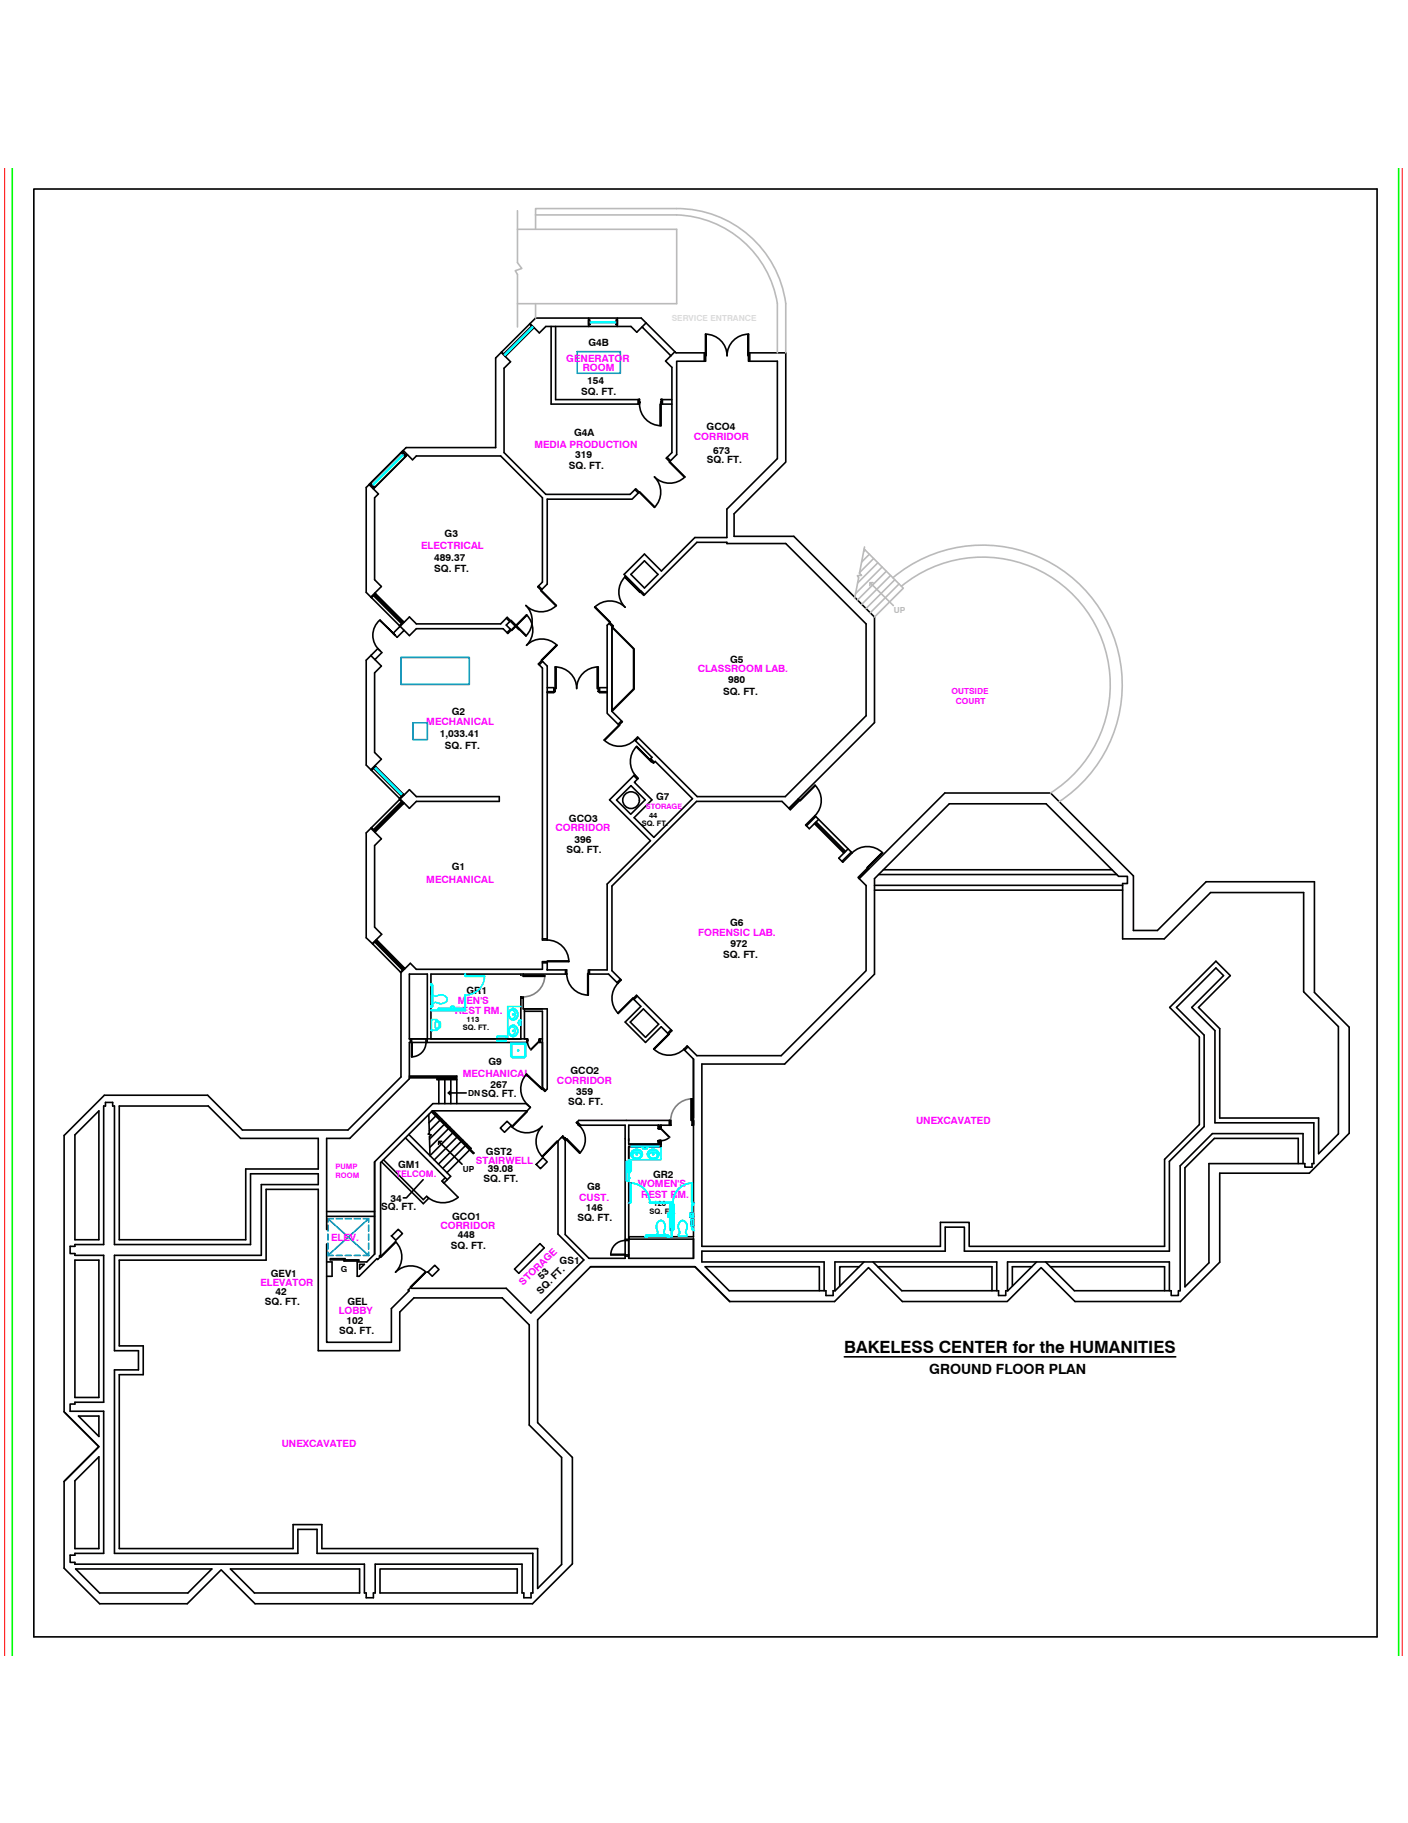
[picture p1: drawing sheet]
<svg xmlns="http://www.w3.org/2000/svg" width="216mm" height="279mm" viewBox="0 0 216 279" stroke-linecap="round" stroke-linejoin="round" font-family="sans-serif">
<!-- layer: BORDER-TRIM -->
<path d="M5.2 29h206v221.9h-206z" fill="none" stroke="#000" stroke-width=".25"/>
<!-- layer: GR-FL -->
<g fill="none" stroke="#bababa" stroke-width=".25">
<path d="M79.3 32.3v8l.7 .8-1 .4 .3 .6v8M79.3 35.1h24.5v11.4h-24.5M82.1 32.9v-.9h21.7a16.8 16.8 0 0 1 16.7 14.5v7.6M82.1 32.9h21.7a16.2 16.2 0 0 1 15.4 13.6M82.1 32.9v2.2M82.1 46.5v2.2M119.2 46.5v7.6M132.5 84.1l6 6-4.4 4.5M132.6 83.8l-.8 4.1 .3 .3h-.6l.2 .4-.7 3.1M132.7 84.3l-.3 .2M133.3 85l-1.2 1.1M133.4 89.3l3.6 3.5"/>
<path d="M133.9 89.3h-.5v.5M134 85.6l-2.2 2.1M134.6 86.2l-3.1 3.2M135.3 86.9l-4.1 4.1M135.9 87.5l-4.4 4.5M136.6 88.2l-4.5 4.4M136.9 88.5a21.4 21.4 0 0 1 31 3.7 21.4 21.4 0 0 1-5.5 30.7M137.2 88.8l-4.4 4.5M137.9 89.5l-4.5 4.4M138.2 89.9a19.6 19.6 0 0 1 28.3 3.6 19.6 19.6 0 0 1-5.4 28"/>
</g>
<!-- layer: BORDER-TRIM -->
<path d="M1.9 25.8v228M214.5 25.8v228" fill="none" stroke="#0f0" stroke-width=".25"/>
<!-- layer: GR-FL -->
<g fill="none" stroke="#000" stroke-width=".25">
<path d="M76.9 54l1.4 1.4-1 1v13l6.4 6.4h12.9l.9-.9 .5 .5-1.1 1.1h-13v13l-.9 1-.5-.6 .7-.7v-12.9l-6.4-6.4h-13l-.5 .6-.8-.8M76.9 53.9l.6 .7M76.9 53.9l4.3-4.2 .6 .6-4.3 4.3M76.9 53.9l-.9 1v13.7h-13.7l-6.1 6.1v16.1l.7 .7M81.2 49.7l.9-1h16.2l5.2 5.2M81.5 50l-4.3 4.3M81.9 50.2l-.1 .1M84.5 50v11.9h13.4v-.7h-12.7v-11.2M90.3 49h.1v.8h-.1zM90.3 48.7v1.3M90.5 49.3v.2M94.4 49.3v.2"/>
<path d="M94.5 49h.2v.8h-.2zM94.7 48.7v1.3M98.5 50.2v-.1l4.4 4.4h-.1M99.1 49.5l-1.5 1.4-.8-.9h-13.1l-1 1-1.4-1.4M102.1 55.3l1.4-1.4 .2 .2h4.5v1.3h-4.4v14.3l-1.1 1-.5-.5 .8-.8v-13.1zM108 54.1v1.3M115 54.1v1.3M56.9 74.1l.5 .5-.1 .1-.5-.5zM57.1 74.3l.1 .1M57.2 74.9l.8 .8-.6 .6v12.6l1.1 1-1.6 1.6M61.6 69.4l.1-.1 .5 .5-.1 .1zM61.6 69.2l.7 .7-4.9 4.9-.7-.6"/>
<path d="M61.8 69.7l.1 .1M61.8 69.6l.1 .1M61.8 69l.7 .7-5.3 5.2-.6-.6zM97.4 75l.5 .6M97.9 61.2h.2v.7h-.2zM98.1 61.6v.2zM98.1 61.9a3.3 3.3 0 0 0 3.3 3.3M101.2 61.9h.2v3.3h-.2zM101.3 61.6l.1 .2zM101.4 61.2h.2v.7h-.2zM102.3 70.1l.5 .5M103 61.2h-1.4v.7h1.4"/>
<path d="M57.5 90.9l.1 .1-.6 .6-.1-.1M58.2 95a3.1 3.1 0 0 0 0 4.7M62 95.4l-.1-.1-.6 .6 .1 .1-1.1 1.1 .6 .6 1.1-1.1M62.8 94.6l1 1h13l1-1 .5 .5-.7 .7 .8 .8-.5 .5-.8-.7h-13.3l-1 1-1.4-1.4zM77.6 94.7l.6 .6M78.3 96.4l-.6 .6M78.4 95.3l1.2 1.2M82.6 89.8l.5 .5M93.4 95.5l.5 .6M93.8 96.1l.2-.2-.5-.5-.4 .4v13.5l1.8 1.8M93.8 96.1l3.3 3.3v6.2l-3.3 3.3zM93.8 96.1v12.9l1.6 1.6-.4 .5"/>
<path d="M93.9 96.1l3.3 3.3v6.2l-3.3 3.4M96.7 88l2.1-2 2.1 2-2.1 2.1zM98.3 90.6l.5 .5M56.9 100.5l-.7 .7v16.1l5.1 5.1M56.9 100.5l1.6 1.6-1.1 1v12.2l1.1 1.1-1.6 1.6M56.9 100.5l1-1.1 .7 .6-1.1 1.1M57.3 117.8l4.3 4.3M57.5 117.4l4.5 4.4M57.6 117.5l-.6 .6M82.6 101.8l.5-.6 .8 .9v42h-.7v-41.7zM83.2 101.4l-.5 .5M83.9 105.4h1v.7h-1"/>
<path d="M83.9 106h1M84.9 105.5h.2v.5h-.2zM85.1 102.2h.2v3.3h-.2zM85.1 102.2a3.3 3.3 0 0 1 3.3 3.3 3.3 3.3 0 0 1 3.3-3.3M91.6 102.2h.1v3.3h-.1zM91.7 105.5h.2v.5h-.2zM91.9 106h1.2M93.1 105.4h-1.2v.7h1.2M95.3 110.5l-.5 .4M97.2 118.9l.5 .5M97.9 113.1l-.5 .4M99.8 116.3l.5 .5"/>
<path d="M56.9 126.9l1.6 1.7-1.1 1v12.5l1.1 1.1-1.4 1.4M57.5 127.6l.1-.1-.6-.7-.8 .9v16l1 1 .6-.6-.1-.1M61.3 122.4l1.5 1.5 1-1.1h12.8v-.7h-12.8l-1-1.1-1.5 1.6 .6 .6 .1-.1M61.9 121.7l-.6 .7M94.5 122.6l2.3-2.2 2.1 2.2-2.2 2.2zM121 123.9l13.1-13.1v-16.2l-12.4-12.4h-9.1v-3.5l7.9-7.9v-16.7h-5.7v1.3h4.4v14.9l-7.7 7.7v4.4h-5l-5.1 5.1-2.6-2.6-3.1 3.1 2.6 2.6-.1 .1 .5 .6 8.2-8.2h4.6v.2h9l12.3 12.3v14.1l-12.4 12.4h-13.5l-9.1-9.1-.5 .4 2.7 2.7-.4 .3 .6 .6 .3-.3 5.7 5.7-5.9 5.9-3.1-3 2.8-2.7-2.7-2.7 .6-.6-.6-.6-3.8 3.9 6.2 6.3-6.6 6.6v13.2h-2.9v.6h3.1l1.4 1.4M122.4 122.4l.2 .3-1.4 1.4-1.3-1.3h-13.1l-13 13v13l1.5 1.4-.5 .5M122.5 122.5l-1.4 1.5M124.9 126.2l4.5 4.6M125 126.1l4.5 4.5M125.1 125.1l-1.4 1.5M125.1 126l4.6 4.5"/>
<path d="M125.5 125.6l-1.4 1.4-.6-.6 1.5-1.4 5.7 5.7-1.5 1.4-.6-.6 1.4-1.4M130.5 130.6l-1.4 1.4M131.8 134.7l13.1-13.2h16.2l12.7 12.7v8.4h3.7l7.4-7.5h16.7v17l5.3 5.3v16.3l-6.1 6.1h-13.8v13.7l-6 6h-16.2l-5.2-5.2-5.2 5.2h-16l-5.2-5.2-5.2 5.2h-16.1M133.1 133.2l-1.4 1.4M133.2 133.2l-.2-.1-1.4 1.4 1.2 1.2v13.1l-13 13h-12.9l-1.5-1.5-.5 .5M134.1 134.7l11.5-11.5h14.8l11.1 11.1h1.4v1.1h-.8v8.5h6.4l7.1-7.1h14.3v15.2l5.3 5.3v16.5l-3 3v-5.4h-15.2v-13.7l-3.2-3.3 4.9-4.9-2.3-2.2-7 7.1 4.5 4.5v13.5l-5.3 5.3v13.3h-30v-3.7h-4.4v3.7h-36.6v-27.9h12.7l13.8-13.8zM134.1 135.7h38M134.1 136.4h38M134.7 134h36.5M135.5 133.3h35M57.6 144.3l4.2 4.3M61.5 149.1v16l-8.1 8.1h-16.2l-5.4-5.3h-15.8l-6.2 6.1v42.4"/>
<path d="M61.5 149.1l1.4-1.5 .9 1h19.4v-1.2h.7v1.3h3v.6h-6.7v.3M62.1 148.4h-.1l-.6 .6 .1 .1M62.9 159.2v.6M63.1 159.2v.6M65.3 159.2v.6M79.9 149.3h.3v.2h-.3zM79.9 152.8h.3v.2h-.3zM79.9 149.5v-.2h-13.8v9.9M79.9 152.8v6.4M79.9 153h.3M80.2 149.5h3.3v.1h-3.3zM80.2 152.8v1.8h3.7v12.3l-.3 .4-.4-.4v-11.9h-2.8"/>
<path d="M80.4 154.6v4.6M80.8 159.2l.1 .4zM80.8 159.6v.2h-18v5.5l-9.2 9.2h-3.5v13.9M80.9 159.4v.1zM80.9 159.2h-18.1v-9.9h2.7v10.5M80.9 159.6a1.84 1.84 0 0 0 .5 1.3l1.3-1.3M82.7 159.4v.1zM82.7 159.2h.2v.4h-.2M82.7 159.2l.1 .4zM82.7 159.6l-1.3 1.3M82.7 159.2h.5M82.7 159.6v.2h.5"/>
<path d="M83.2 143.9h.7M83.2 147.6h.7M86.7 148.7v.6M90.4 148.7v.6M95.1 150.1l-.5 .5M97.1 153.1l1.2 1.1-2.4 2.4 3.1 3.2 2.4-2.4 1.1 1.1M97.1 153l.5-.5 5.4 5.5-.4 .4M97.7 152.7l-.5 .5M98.7 154.6l2.3 2.4-2 2-2.4-2.4zM102.9 157.8l-.5 .6M11.5 173.9l3.7-3.6v19.7h-3.7zM16.2 169h1.1v.5h.3v21.2h20.8v-10.8h10.4v1.7h-8.7v10.8h-22.5v14.6h3.6v3h-3.6v28.1h28.1v-3.7h2.9v3.7h33.1v6h-.3v.8h-1.1v-.8h-.3v-4.4h-22.5v4.4h-.2v.8h-1.1v-.8h-.3v-4.4h-44.4v-.2h-.7v-1.1h.7v-.3h4.4v-21.8h-5.1v-1.1h.7v-.3h4.4v-22.5h-4.4v-.3h-.7v-1.1h.7v-.3h4.4v-21.2h.3z"/>
<path d="M18.3 169.5h13.6l5 5h11.9v4.7h-11.1v10.8h-19.4zM58.8 177.8l6.1 6.1 .5-.6 .3 .4-.8 .8-6.4-6.4M62.2 174.4l6.4 6.4M62.7 173.9l6.4 6.4-1 1M62.8 165.2h7.1M62.8 165.1h7.1v.2h-2.9v.2h3M62.8 164.9h7.2v4.2M65.7 170.8l.1 2.9-.2 .1 .5 .1-.3 .3 .1 2.9 3.7-3.7M66.3 170.3l6.4 6.4-.1 .1-6.4-6.4M66.5 170.2l5.7 5.8-3.7 3.7M67 170.8l-1.2 1.3M67.2 175.4l.1-.5 3.6 3.5"/>
<path d="M67.3 165.2v.1M67.3 165.5v3.6M67.7 171.5l-1.9 1.8M67.7 174.9h-.4M68.2 165.2v.1M68.2 165.5v3.6M68.3 172.1l-2.4 2.5M68.7 167.5l.4 .3M69 172.8l-3.1 3.1M69.1 167.2l-.4 .3h2.8M69.1 165.2v.1M69.1 165.5v3.6"/>
<path d="M70.3 174.1l-3.7 3.7M70.9 174.7l-3.7 3.7M71.6 175.4l-3.7 3.7M76.7 172.9l1.1-1.1 .6 .7-1 1zM80.9 169.3l.4 .4-.5 .6-14.5-.1-7.9 8v14.1l-.2 .2 .1 .1-.4 .4-.1-.1-2.7 2.7h-.3v-2.2h1.4l1.2-1.2v-14.1l9-9h14.3l.6 .6M81.3 169.7h.1M83.2 166.9h.1M83.2 166.7l.5 .4M83.3 177.4l.6 .7-1 1-.7-.6zM86 174.4l-.5 .5 .1 14.2 3.9 4-8.1 8.1-3.8-3.7h-14.5l-.1-.2-.4 .4 .1 .1-2.7 2.8v5.1h-9.9v-15M86.2 174.3l.1-.2 .5 .6-.1 .1zM86.3 174.1l-.3 .3"/>
<path d="M86.6 174.4l.1 .1zM86.8 174.7l.1-.2 2.1 2.1-.1 .2zM86.9 174.5l-.2 .3v14.4l3.6 3.7h5.6v-.6M88.4 172.1l.1-.2 .5 .6-.1 .1zM88.6 172.4l.2 .1zM88.9 176.7a2.94 2.94 0 0 0 0-4.1l.1-.1h6.9v19.8h.5M96.4 175.3h5v.4v-.4M96.4 175.3h5v.4h-5M96.4 175.7v13.8M96.4 175.7h5M96.8 175.7h1.6zM99.3 175.7h1.7z"/>
<path d="M100.9 172.6v-.1v.5h.5v-.5v.1M100.9 174.8h.5v.5h-.5zM100.9 172.9l.5 .1zM100.9 174.8l.5 .1zM100.9 174.8v.2M101 172.5v.4h.3v-.4v.4h-.3zM101 174.9v.4h.3v-.4v.4h-.3zM101 172.5v.1M101.1 173h.2zM101.1 174.8h.2zM101.3 172.5v.1M102.6 174.3l-1.2-1.3 1.3 1.3a1.84 1.84 0 0 1-1.3 .5v.2"/>
<path d="M102.7 171.7h.1v.8h-.1zM102.8 172.5h-6.4v2.8M102.8 171.7h-14.1l-.3 .4M104.8 160.8l1.5 1.5v27.2h-9.9v.4h9.9M105.5 160.4l-.5 .6M106 168.4v3.3h.2v-3.3M106 168.4h.2M106 168.4v3.3M106.2 171.7h.1v.8h-.1zM106.2 168.4v3.3M199.1 178.3v-3.8h-12.9l-4.5 4.5v18.2l3.7-3.7v-15.2h14.7v.6h1.1v-.6h.3v-6.2h-15.2v-14.1l-3.6-3.6 4.9-4.9-1.2-1.1-6 6 4.2 4.2v14.1l-5.3 5.3v13.8h-31.4v-3.7h-3v3.7h-37.3v1.6h18.8v4.4M199.8 178.3v-4.6h-13.9l-4.9 5v19.1h-.3v.8h-1.1v-.8h-14.9l-4.4-4.4"/>
<path d="M11.5 193.1h3.7v21.1h-3.7zM18.3 193.1h22.5v-10.8h8v24.7h12.5v-5.9l2.2-2.2h13.5l4.2 4.2v15.3l4.9 5v16.4l-3.7 3.7v-6.2h-33v-3.6h-4.5v3.6h-26.6v-26.6h3.7v-4.4h-3.7zM50.1 186.4h7.3M50.1 185.7h7.3M50.1 193.4h.8v2.2h-.8M52.8 193.1v.2h2.2v-.2h-4.4v-.2h2.3v.2M55.1 193.8h.8l-.8 .7zM60 189.4l.7 .6M60 189.5l1.1-1.1 .6 .7-1 1M66.7 193.9l.6 .7-1 1-.7-.6zM68.3 180.5l-.5 .5 2.5 2.5a3.7 3.7 0 0 1-4.7 0M82.8 190.6l.6 .7-3.9 3.9-.6-.7z"/>
<path d="M90.6 194.1h16l5.3 5.4M95.9 190.1h.5M95.9 192.5h.5M95.9 189.9h.5M96.4 184.4v-.1v.1M96.7 181.3h.1M102.9 188.4v.1M103 188.6h.1M103 189.5h.1M106 187h.1M106 186.9h.3v1h-.3zM106.3 189.7v3.2h-9.9v-3"/>
<path d="M111.9 199.5l-5.3-5.4h-16l-8.2 8.2M128 197.8v-4.4h24.8v4.4M131.7 194.1h-2.9v3M132.5 193.4l-4.4 4.4h-.4v.8h-1.1v-.8h-14.8l-3.7-3.7h17.5v3.7M133.9 193.4l4.4 4.4h14.8v.8h1.1v-.8h.3l4.5-4.4M134.6 194.1h17.5v3.7M154.5 197.8v-4.4h24.8v4.4M158.2 194.1h-3v3M161.1 194.1h17.5v3.7M10 216.5l5.2 5.2-5.2 5.2M12 217h3.2v3.2zM82.4 202.3v15.7l5.4 5.4v16.3l-6.1 6.1h-42.6l-5.2-5.2-5.2 5.2h-13.4l-5.5-5.4v-13.3l5.4-5.4-5.4-5.3"/>
<path d="M11.5 227l3.7-3.7v14h-3.7zM11.6 240.5h20.9l-3.7 3.6h-13.5zM35.3 240.5h19.8v3.6h-16.1zM58.3 240.5h21v3.6h-21z"/>
<circle cx="96.8" cy="122.6" r="1.28"/>
</g>
<!-- layer: B-EQUIPMENT -->
<g fill="none" stroke="#008ab8" stroke-width=".25">
<path d="M88.5 53.9h6.6v3.3h-6.6zM61.5 100.8h10.5v4.1h-10.5zM63.3 110.8h2.2v2.6h-2.2zM50.3 186.8v.5M50.3 187.8v.9M50.3 189.1v1M50.3 190.5v.9M50.3 191.9v.5M50.3 186.8h.8M50.3 192.4h.8M50.3 186.8l6.2 5.6M51.6 186.8h.9"/>
<path d="M51.6 192.4h.9M52.9 186.8h1M52.9 192.4h1M54.3 186.8h.9M54.3 192.4h.9M55.7 186.8h.8M55.7 192.4h.8M56.5 186.8v.5M56.5 187.8v.9M56.5 189.1v1M56.5 190.5v.9M56.5 191.9v.5"/>
<path d="M56.5 186.8l-6.2 5.6"/>
</g>
<!-- layer: 0 -->
<g fill="none" stroke="#000" stroke-width=".25">
<path d="M114.7 51.2v3.3h.1v-3.3M114.8 51.2a3.3 3.3 0 0 0-3.3 3.3 3.3 3.3 0 0 0-3.3-3.3v3.3h.1v-3.3M100.3 73.1a3.3 3.3 0 0 0 4.7 0l-2.3-2.4-.1 .1 2.4 2.4M100.3 73.1a3.3 3.3 0 0 1 0 4.7l-2.3-2.4h.1l2.3 2.3M57 91.6l4.3 4.3M57.3 91.3l4.3 4.3M57.4 91.2l4.3 4.3M57.5 91.1l4.3 4.3M57.6 91l4.3 4.3M80.8 94.3l-2.3 2.3h-.1l2.3-2.4a3.3 3.3 0 0 1 0 4.7 3.3 3.3 0 0 1 4.7 0l-2.3 2.3h-.1l2.3-2.4M85.3 92.9l-2.4-2.4h.1l2.3 2.3a3.3 3.3 0 0 1-4.7 0 3.3 3.3 0 0 1 0 4.7l-2.3-2.4h.1l2.3 2.3M95.8 88.5l2.3 2.3 .1-.1-2.3-2.3a3.3 3.3 0 0 0 0 4.7 3.3 3.3 0 0 0-4.7 0l2.3 2.3h.1l-2.4-2.4"/>
<path d="M92.6 113.4l2.4-2.3-2.3 2.4M92.6 113.4a3.3 3.3 0 0 0 4.7 0M97.6 114.5l2.3 2.3 .1-.1-2.4-2.3a3.3 3.3 0 0 0 0 4.7M61.3 122.6l-4.3 4.2M61.6 122.9l-4.3 4.3M61.7 123l-4.3 4.3M61.8 123.1l-4.3 4.3M61.9 123.2l-4.3 4.3M125 120.4l-2.3 2.3h-.1l2.4-2.4a3.3 3.3 0 0 1 0 4.7M135.3 130.7l-2.4 2.3 .1 .1 2.3-2.4a3.3 3.3 0 0 0-4.6 0M57.2 144.7l4.2 4.3M57.5 144.4l4.2 4.3"/>
<path d="M57.6 144.3l4.2 4.3M57.7 144.2l4.2 4.3M57.8 144.1l4.2 4.3M65.3 159.8a2.21 2.21 0 0 1-2.2 2.2v-2.2h.1v2.2M83.9 144.1a3.3 3.3 0 0 1 3.3 3.3h-3.3v-.1h3.3M86.9 149.2a3.3 3.3 0 0 0 3.3 3.3v-3.3h-.1v3.3M94.8 150.7a3.3 3.3 0 0 0 0 4.6l2.3-2.3v-.1l-2.4 2.4M78.5 172.7l2.3-2.3v-.1l-2.3 2.4a3.3 3.3 0 0 0 4.6-.1 3.3 3.3 0 0 0 .1 4.7l2.3-2.4h-.1l-2.3 2.3M80.7 164.6l2.5 2.3-.1 .1-2.4-2.3M80.8 164.6a3.3 3.3 0 0 0 .1 4.7M104.9 160.8a3.3 3.3 0 0 1-4.7 0l2.4-2.4v.1l-2.3 2.3M60.7 190.4l-2.3 2.3-.1-.1 2.3-2.3a3.3 3.3 0 0 1 0 4.7 3.3 3.3 0 0 1 4.7 0l-2.3 2.3h-.1l2.4-2.4"/>
<path d="M95.9 190.1a2.21 2.21 0 0 0-2.2 2.2h2.2v-.1h-2.2M105.8 186.3h.1M105.8 186h.5v.5h-.5zM105.8 186h.4v.5h-.4z"/>
</g>
<!-- layer: GR-FL -->
<path d="M81.6 50.1l-4.3 4.3M81.7 50.2l-4.3 4.3M90.4 49.3h4.1v.2h-4.1zM90.5 49.4h3.9M61.8 69.6l-4.7 4.7M61.8 69.7l-4.6 4.6M61.9 69.7l-4.7 4.7M57.4 117.7l4.3 4.2M57.5 117.6l4.3 4.2M79.9 149.3v.2M80.2 149.3v.2" fill="none" stroke="#0ff" stroke-width=".25"/>
<!-- layer: B-FIXTURES -->
<g fill="none" stroke="#0ff" stroke-width=".25">
<path d="M66.1 150.8l.1 .1M66.1 150.8v.3l.1-.1M66.1 150.8h.1M66.1 154.4h.1M66.1 154.8h5.3M66.1 150.9v.1M66.1 154.2v.1M66.2 157.9h.1M66.2 152.5l.6 .2a1.23 1.23 0 0 1 1.7 .2 .84 .84 0 0 1-1.2 .9l-.6-.2-.5 .2zM66.2 154.2l-.1-.1v.3l.1-.1M66.2 150.9l.2 .2v3l-.2 .2M66.2 151v3.2"/>
<path d="M66.9 156.4l.5 .4v.6l-.5 .3M66.9 156.4h.1v-.1h-.8v1.6h.8v-.1l-.2-.1M66.9 156.4l-.2 .7 .1 .6M67 156.4l.5 .3v.8l-.5 .3M67 154.8h.1M67.1 154.7h.2M67.2 154.6l3.7-.1 .3 .3h-.3v-.1l-1.1-.1-2.5 .1v.1h-.3zM69.1 154.3h.6v.5h-.6zM69.1 154.3h.5v.4h-.5zM69.4 154.3h.1M69.7 154.6h.1M69.7 154.5l.2 .3h-.3z"/>
<path d="M69.8 154.8h.1M69.8 154.6h-.1M71 154.7h.1M71.2 154.8h.1M71.3 154.8v-2.3h.1v2.4h-5.3M71.3 149.3v.3h.1v-.3M71.3 149.6h.1M71.4 149.6h2.9v.1h-2.9zM74.3 149.6a2.95 2.95 0 0 1-3 2.9M76.1 159.2h1.6zM76.2 159.2v.4h1.4v-.4M76.2 159.2v-.4h1.4v.4"/>
<path d="M76.2 159.2v.2h1.4v-.2M76.3 159.4a1.18 1.18 0 0 1 1.2 0zM78.2 154.8a.81 .81 0 0 1 1.1 .1 .81 .81 0 0 1-.1 1.2 .81 .81 0 0 1-1.1-.1 .81 .81 0 0 1 .1-1.2zM78.2 157.4a.81 .81 0 0 1 1.1 .1 .81 .81 0 0 1-.1 1.1 .81 .81 0 0 1-1.1-.1 .81 .81 0 0 1 .1-1.1zM78.2 154.9a.74 .74 0 0 1 1.1 .1 .74 .74 0 0 1-.1 1 .74 .74 0 0 1-1.1-.1 .74 .74 0 0 1 .1-1zM78.2 157.4a.74 .74 0 0 1 1.1 .1 .74 .74 0 0 1-.1 1.1 .74 .74 0 0 1-1.1-.1 .74 .74 0 0 1 .1-1.1zM78.3 154.9l.2-.1a.69 .69 0 0 1 .5 .7 .69 .69 0 0 1-.5 .6 .71 .71 0 0 1-.2-1.2zM78.3 157.4l.2-.1a.69 .69 0 0 1 .5 .7 .69 .69 0 0 1-.5 .7 .71 .71 0 0 1-.2-1.3zM78.3 159.9h2.3v2.1l-.3 .1h-1.8l-.2-.3zM79.5 156.7v.1v-.1M79.5 156.8h.1M79.5 156.4h.4v.7h-.4z"/>
<path d="M79.9 154.3h-2.1v4.9M78.3 160h2.3M78.5 160v1.8l.1 .2 1.8-.1 .1-1.9M96 178h.4h-.2v1.4h.2h-.4zM96.2 178.2a1.18 1.18 0 0 1 0 1.1zM96.4 179.5l.1 1.6zM96.4 179.6h-.4v1.4h.4M96.4 177.9v1.6zM96.4 178h.4v1.4h-.4M96.5 179.6v.1M96.5 179.7h.1l-.1 .1M96.5 179.7h.1"/>
<path d="M96.8 175.7h1.6zM97 176.4a.81 .81 0 0 1 1.1-.1 .81 .81 0 0 1 .1 1.1 .81 .81 0 0 1-1.1 .1 .81 .81 0 0 1-.1-1.1zM97 176.8a.63 .63 0 0 1 .8-.2 .63 .63 0 0 1 .4 .7 .63 .63 0 0 1-.8 .2 .63 .63 0 0 1-.4-.7zM97.1 176.4a.74 .74 0 0 1 1-.1 .74 .74 0 0 1 .1 1.1 .74 .74 0 0 1-1.1 .1 .74 .74 0 0 1 0-1.1zM98.5 175.7h.8l-.1 .3h-.7zM98.9 176v.1h-.1M98.9 176v.1M99.3 175.7h1.7zM99.5 176.4a.81 .81 0 0 1 1.2-.1 .81 .81 0 0 1 .1 1.1 .81 .81 0 0 1-1.2 .1 .81 .81 0 0 1-.1-1.1zM99.6 176.8a.63 .63 0 0 1 .8-.2 .63 .63 0 0 1 .3 .7 .63 .63 0 0 1-.7 .2 .63 .63 0 0 1-.4-.7zM99.6 176.4a.74 .74 0 0 1 1-.1 .74 .74 0 0 1 .1 1.1 .74 .74 0 0 1-1 .1 .74 .74 0 0 1-.1-1.1zM101.4 175.7v2h-5"/>
<path d="M96.4 184.3h.3v.1v-3.1a2.94 2.94 0 0 1 2.9 3.1M96.5 180.5v.1M96.5 180.5l.1 .1h-.1M96.8 181.3v3l-.4 .1M99 189.5h.1M99 189.5h.2M99.2 189.3h3.1l.3 .2h-.3v-.1h-3.1M99.2 189.3l-.2 .2M99.2 189.4v.1h-.2M100.6 188a.7 .7 0 0 1 .3-.7 .7 .7 0 0 1 .8-.1 1.28 1.28 0 0 1 .1 1.6l.2 .7h-1.3l.2-.7-.3-.8M102.4 189.5h.1M102.4 186.3h.1"/>
<path d="M102.4 186h.6v.5h-.6zM102.5 186h.4v.5h-.4zM102.6 189.5h.1M102.7 185.8l.3-.1v.3zM102.8 184.6l.2-.2v.3h-.2v1.1v2.5h.2v.3l-.3-.3zM102.8 185.8v.1M102.8 187h.1M102.8 186.9h.4v1h-.4zM102.9 184.5v.2M102.9 188.4v.1M103 188h.1M103 186.8h.1"/>
<path d="M103 185.9h.1M103 188.6h.1M103 184.4h.1M103 184.4h-3.4v-.1h3.4v.1v-.1h.2v.1h-.2M103 184.3v5.2M103.1 188.6h.1M103.1 184.4h.1M103.1 184.4v5.1M103.1 188h.1M103.1 186.8h.1M103.1 184.5v.2M103.1 188.4v.1"/>
<path d="M103.2 188.4l-.1-.1v.3l.1-.1M103.2 184.5l-.1-.1v.3h.1M103.2 184.7v3.7M103.2 184.5l.1 .2 .1 3.6-.2 .2M104.3 187.2a.64 .64 0 0 1 .7 0 .64 .64 0 0 1 .3 .7l-.2 .9 .2 .7h-1.3l.2-.7a1.25 1.25 0 0 1 .1-1.6zM105.8 186.3h.1M105.8 186h.5v.5h-.5zM105.8 186h.4v.5h-.4zM106 187h.1M106 186.9h.3v1h-.3zM106.1 181.3h.1v3h-.1zM106.1 184.6l.1-.1 .1 .2v3.8l-.2-.2z"/>
<path d="M106.2 184.3v.1v-.1h.1M106.2 184.3v.1h.1M106.2 181.3a2.95 2.95 0 0 0-3 3.1M106.2 188.4l.1-.1v.3l-.1-.1M106.2 184.5l.1-.1v.3h-.1M106.3 188.6h.1M106.3 184.4h.1"/>
<circle cx="78.7" cy="158" r=".09"/>
<circle cx="78.7" cy="155.5" r=".09"/>
<circle cx="79.5" cy="161" r=".09"/>
<circle cx="97.6" cy="176.9" r=".09"/>
<circle cx="100.2" cy="176.9" r=".09"/>
</g>
<!-- layer: GR-FL -->
<g fill="#000" stroke="#000" stroke-width=".15">
<path d="M57.5 91.1l-.1 .1 4.4 4.2zM57.4 91.2l4.4 4.2-.1 .1z"/>
<path d="M58.2 95.1l2.3 2.3 .1-.1zM58.2 95.1l.1-.1 2.3 2.3z"/>
<path d="M57.3 127.2l.1 .1 4.2-4.4zM61.6 122.9l.1 .1-4.3 4.3z"/>
<path d="M57.5 144.3l4.3 4.4 .1-.2zM57.5 144.3l.1-.1 4.3 4.3z"/>
</g>
<!-- layer: T-BLOCK 2 -->
<path d="M129.5 208h50.8" fill="none" stroke="#000" stroke-width=".25"/>
<!-- layer: SQFT -->
<path d="M64.9 180.8l-2.6 2.8h-.5" fill="none" stroke="#000" stroke-width=".25"/>
<!-- layer: 0 -->
<path d="M103.1 188.6h.1M103.1 184.4h.1M103.1 184.5v.2M103.1 188.4v.1M103.2 188.4l-.1-.1v.3l.1-.1M103.2 184.5l-.1-.1v.3h.1M103.2 184.5l.1 .2 .1 3.6-.2 .2M103.2 184.7v1.1M103.2 185.9v2.5" fill="none" stroke="#000" stroke-width=".15"/>
<!-- layer: GR-FL -->
<path d="M81.4 160.9h.1M102.7 174.3h-.1" fill="none" stroke="#ff7f7f" stroke-width=".25"/>
<path d="M83.5 149.5a3.3 3.3 0 0 1-3.3 3.3M106.2 168.4a3.3 3.3 0 0 0-3.4 3.3" fill="none" stroke="#808080" stroke-width=".25"/>
<!-- layer: VIEWPORT -->
<path d="M.7 25.8v228M215 25.8v228" fill="none" stroke="#f00" stroke-width=".15"/>
<text font-size="2.6" x="129.5" y="207.3">BAKELESS CENTER for the HUMANITIES</text>
<text font-size="2.2" x="142.5" y="210.5">GROUND FLOOR PLAN</text>
<g font-size="1.5">
<text x="90.2" y="53.1">G4B</text>
<text x="90" y="58.9">154</text>
<text x="89.1" y="60.5">SQ. FT.</text>
<text x="108.3" y="66">GCO4</text>
<text x="87.2" y="71.8">SQ. FT.</text>
<text x="88" y="66.9">G4A</text>
<text x="88.2" y="70.2">319</text>
<text x="108.4" y="71">SQ. FT.</text>
<text x="109.4" y="69.5">673</text>
<text x="68.2" y="82.3">G3</text>
<text x="66.6" y="85.9">489.37</text>
<text x="66.6" y="87.6">SQ. FT.</text>
<text x="111.9" y="101.6">G5</text>
<text x="110.9" y="106.5">SQ. FT.</text>
<text x="111.7" y="104.7">980</text>
<text x="67.4" y="113">1,033.41</text>
<text x="69.3" y="109.6">G2</text>
<text x="68.2" y="114.8">SQ. FT.</text>
<text x="87.2" y="125.9">GCO3</text>
<text x="100.6" y="122.6">G7</text>
<text x="86.9" y="130.7">SQ. FT.</text>
<text x="88.1" y="129.2">396</text>
<text x="69.3" y="133.4">G1</text>
<text x="111.9" y="141.9">G6</text>
<text x="110.9" y="146.8">SQ. FT.</text>
<text x="112" y="145.1">972</text>
<text x="71.5" y="152.3">GR1</text>
<text x="74.9" y="163.3">G9</text>
<text x="75.2" y="166.8">267</text>
<text x="87.5" y="164.6">GCO2</text>
<text x="88.3" y="167.9">359</text>
<text x="73.8" y="168.2">SQ. FT.</text>
<text x="87.1" y="169.4">SQ. FT.</text>
<text x="61" y="179">GM1</text>
<text x="74.5" y="177">GST2</text>
<text x="74.8" y="179.6">39.08</text>
<text x="58.5" y="185.4">SQ. FT.</text>
<text x="59.9" y="184.2">34</text>
<text x="74.1" y="181.2">SQ. FT.</text>
<text x="89.8" y="185.6">146</text>
<text x="90" y="182.4">G8</text>
<text x="100.1" y="180.5">GR2</text>
<text x="69.1" y="191.4">SQ. FT.</text>
<text x="69.3" y="187">GCO1</text>
<text x="70.2" y="189.8">448</text>
<text x="88.5" y="187.2">SQ. FT.</text>
<text x="41.5" y="195.7">GEV1</text>
<text x="83.1" y="196.2" transform="rotate(-45 83.1 196.2)">53</text>
<text x="85.8" y="193.7">GS1</text>
<text x="40.6" y="200">SQ. FT.</text>
<text x="42.2" y="198.5">42</text>
<text x="53.1" y="202.9">102</text>
<text x="53.3" y="200">GEL</text>
<text x="82.9" y="198.4" transform="rotate(-45 82.9 198.4)">SQ. FT.</text>
<text x="52" y="204.4">SQ. FT.</text>
</g>
<g font-size="1.5" fill="#f0f">
<text x="86.8" y="55.4">GENERATOR</text>
<text x="89.4" y="56.9">ROOM</text>
<text x="81.9" y="68.6">MEDIA PRODUCTION</text>
<text x="106.4" y="67.5">CORRIDOR</text>
<text x="64.6" y="84.1">ELECTRICAL</text>
<text x="107" y="103.1">CLASSROOM LAB.</text>
<text x="65.4" y="111.2">MECHANICAL</text>
<text x="85.2" y="127.4">CORRIDOR</text>
<text x="65.4" y="135.3">MECHANICAL</text>
<text x="107.1" y="143.4">FORENSIC LAB.</text>
<text x="69.7" y="155.4">REST RM.</text>
<text x="70.2" y="153.9">MEN'S</text>
<text x="70.9" y="165">MECHANICAL</text>
<text x="85.4" y="166.1">CORRIDOR</text>
<text x="140.5" y="172.3">UNEXCAVATED</text>
<text x="72.9" y="178.4">STAIRWELL</text>
<text x="88.8" y="184">CUST.</text>
<text x="97.8" y="182">WOMEN'S</text>
<text x="98.3" y="183.5">REST RM.</text>
<text x="50.8" y="190.2">ELEV.</text>
<text x="67.5" y="188.4">CORRIDOR</text>
<text x="39.9" y="197.1">ELEVATOR</text>
<text x="80.2" y="197.1" transform="rotate(-45 80.2 197.1)">STORAGE</text>
<text x="51.9" y="201.4">LOBBY</text>
<text x="43.2" y="221.7">UNEXCAVATED</text>
</g>
<text font-size="1.4" fill="#f0f" x="60.7" y="180.4">TELCOM.</text>
<text font-size="1.3" fill="#bababa" x="137.1" y="94">UP</text>
<g font-size="1.3" fill="#f0f">
<text x="145.9" y="106.4">OUTSIDE</text>
<text x="146.5" y="107.9">COURT</text>
</g>
<g font-size="1.3">
<text x="71.8" y="167.9">DN</text>
<text x="71" y="179.6">UP</text>
<text x="52.3" y="194.9" transform="rotate(1 52.3 194.9)">G</text>
</g>
<g font-size="1.2" fill="#f0f">
<text x="99" y="124">STORAGE</text>
<text x="51.5" y="179.2">PUMP</text>
<text x="51.5" y="180.6">ROOM</text>
</g>
<g font-size="1.2">
<text x="99.5" y="125.4">44</text>
<text x="98.4" y="126.5">SQ. FT.</text>
<text x="71" y="157.9">SQ. FT.</text>
<text x="71.5" y="156.6">113</text>
<text x="100.2" y="184.9">126</text>
<text x="99.6" y="186">SQ. FT.</text>
</g>
</svg>
